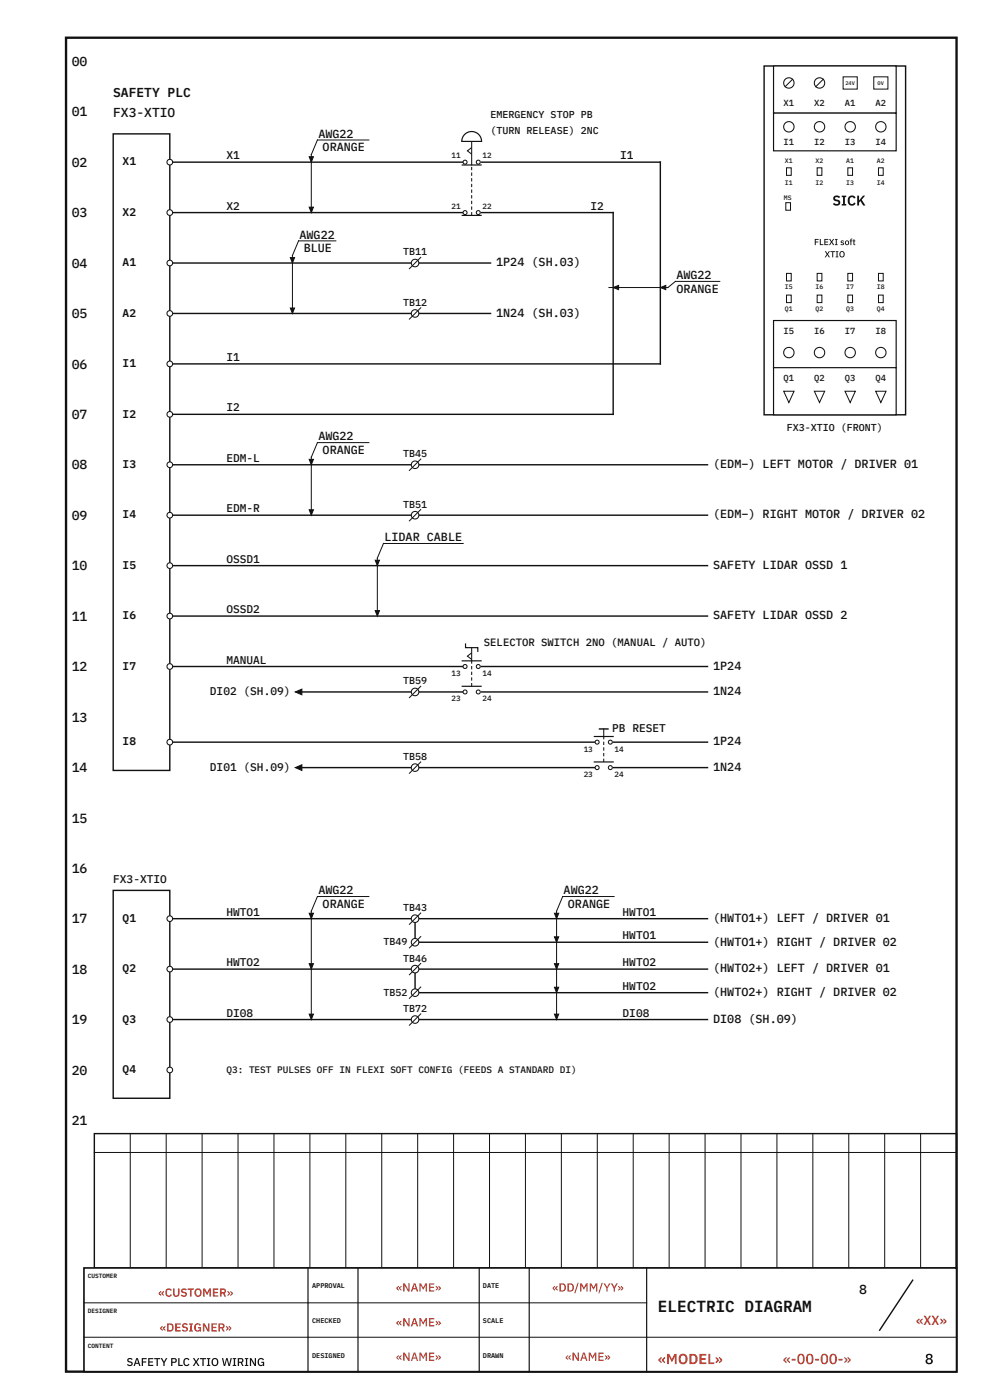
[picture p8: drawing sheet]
<svg xmlns="http://www.w3.org/2000/svg" width="210mm" height="297mm" viewBox="0 0 210 297" stroke-linecap="round" stroke-linejoin="round" font-family="sans-serif">
<path d="M14 8h188.8v283h-188.8z" fill="none" stroke="#111" stroke-width=".5"/>
<path d="M20 240.5h182.8v28.5h-182.8z" fill="none" stroke="#111" stroke-width=".3"/>
<g fill="none" stroke="#111" stroke-width=".21">
<path d="M20 244.5h182.8M27.6 240.5v28.5M35.2 240.5v28.5M42.8 240.5v28.5M50.5 240.5v28.5M58.1 240.5v28.5M65.7 240.5v28.5M73.3 240.5v28.5M80.9 240.5v28.5M88.5 240.5v28.5M96.2 240.5v28.5M103.8 240.5v28.5"/>
<path d="M111.4 240.5v28.5M119 240.5v28.5M126.6 240.5v28.5M134.2 240.5v28.5M141.9 240.5v28.5M149.5 240.5v28.5M157.1 240.5v28.5M164.7 240.5v28.5M172.3 240.5v28.5M179.9 240.5v28.5M187.6 240.5v28.5M195.2 240.5v28.5"/>
</g>
<path d="M17.8 269h185v22h-185z" fill="#fff"/>
<path d="M17.8 269h185v22h-185z" fill="none" stroke="#111" stroke-width=".35"/>
<path d="M65.3 269v22M75.9 269v22M101.6 269v22M112.2 269v22M137.1 269v22" fill="none" stroke="#111" stroke-width=".25"/>
<path d="M17.8 276.4h119.3M17.8 283.7h185" fill="none" stroke="#111" stroke-width=".21"/>
<path d="M193.5 271.6l-7 10.6" fill="none" stroke="#111" stroke-width=".3"/>
<path d="M24 28.4h12v135h-12z" fill="#fff"/>
<path d="M24 28.4h12v135h-12z" fill="none" stroke="#111" stroke-width=".3"/>
<path d="M24 188.9h12v44.1h-12z" fill="#fff"/>
<path d="M36 34.4h104v42.8h-104M36 45.1h94v42.8h-94M24 188.9h12v44.1h-12z" fill="none" stroke="#111" stroke-width=".3"/>
<g fill="#fff">
<path d="M98.1 33.9h3.8v1h-3.8z"/>
<circle cx="98.6" cy="34.4" r=".42"/>
</g>
<circle cx="98.6" cy="34.4" r=".42" fill="none" stroke="#111" stroke-width=".22"/>
<circle cx="101.4" cy="34.4" r=".42" fill="#fff"/>
<circle cx="101.4" cy="34.4" r=".42" fill="none" stroke="#111" stroke-width=".22"/>
<path d="M98 35h4" fill="none" stroke="#111" stroke-width=".25"/>
<g fill="#fff">
<path d="M98.1 44.6h3.8v1h-3.8z"/>
<circle cx="98.6" cy="45.1" r=".42"/>
</g>
<circle cx="98.6" cy="45.1" r=".42" fill="none" stroke="#111" stroke-width=".22"/>
<circle cx="101.4" cy="45.1" r=".42" fill="#fff"/>
<circle cx="101.4" cy="45.1" r=".42" fill="none" stroke="#111" stroke-width=".22"/>
<path d="M98 45.7h4" fill="none" stroke="#111" stroke-width=".25"/>
<path d="M99.9 45h.2v.7h-.2zM99.9 43.8h.2v.7h-.2zM99.9 42.6h.2v.7h-.2zM99.9 41.4h.2v.7h-.2zM99.9 40.2h.2v.7h-.2zM99.9 39h.2v.7h-.2zM99.9 37.8h.2v.7h-.2zM99.9 36.6h.2v.7h-.2zM99.9 35.4h.2v.7h-.2z" fill="#111"/>
<path d="M100 30v5" fill="none" stroke="#111" stroke-width=".22"/>
<path d="M100 31.3l-.9 .7 .9 .7" fill="none" stroke="#111" stroke-width=".21"/>
<path d="M98.5 28.5a2.1 2.1 0 0 1 2.3-.4 2.1 2.1 0 0 1 1.3 1.9h-4.2a2.1 2.1 0 0 1 .6-1.5z" fill="#fff"/>
<path d="M98.5 28.5a2.1 2.1 0 0 1 2.3-.4 2.1 2.1 0 0 1 1.3 1.9h-4.2a2.1 2.1 0 0 1 .6-1.5z" fill="none" stroke="#111" stroke-width=".25"/>
<path d="M66 32.8v11.4" fill="none" stroke="#111" stroke-width=".21"/>
<path d="M65.5 33.3h.9l-.4 1.1z" fill="#111"/>
<path d="M65.5 33.3h.9l-.4 1.1z" fill="none" stroke="#111" stroke-width=".21"/>
<path d="M65.5 44h.9l-.4 1.1z" fill="#111"/>
<path d="M78.2 29.7h-10.9l-1.3 3.1M65.5 44h.9l-.4 1.1zM129.1 61h12.5" fill="none" stroke="#111" stroke-width=".21"/>
<path d="M130 61l1.1-.4v.9z" fill="#111"/>
<path d="M130 61l1.1-.4v.9z" fill="none" stroke="#111" stroke-width=".21"/>
<path d="M140 61l1.1-.4v.9z" fill="#111"/>
<path d="M62 54.2v11.4M152.6 59.7h-9.4l-1.6 1.3M140 61l1.1-.4v.9z" fill="none" stroke="#111" stroke-width=".21"/>
<path d="M36 55.8h68M36 66.5h68M36 98.6h114M36 120h114M36 109.3h114M36 130.7h114" fill="none" stroke="#111" stroke-width=".3"/>
<path d="M61.5 54.7h.9l-.4 1.1z" fill="#111"/>
<path d="M61.5 54.7h.9l-.4 1.1z" fill="none" stroke="#111" stroke-width=".21"/>
<path d="M61.5 65.4h.9l-.4 1.1z" fill="#111"/>
<path d="M71.2 51.1h-7.9l-1.3 3.1M61.5 65.4h.9l-.4 1.1zM80 118.4v11.4" fill="none" stroke="#111" stroke-width=".21"/>
<path d="M79.5 118.8h.9l-.4 1.2z" fill="#111"/>
<path d="M79.5 118.8h.9l-.4 1.2z" fill="none" stroke="#111" stroke-width=".21"/>
<path d="M79.5 129.5h.9l-.4 1.2z" fill="#111"/>
<path d="M66 97v11.4M98.2 115.3h-16.9l-1.3 3.1M79.5 129.5h.9l-.4 1.2z" fill="none" stroke="#111" stroke-width=".21"/>
<path d="M65.5 97.5h.9l-.4 1.1z" fill="#111"/>
<path d="M65.5 97.5h.9l-.4 1.1z" fill="none" stroke="#111" stroke-width=".21"/>
<path d="M65.5 108.2h.9l-.4 1.1z" fill="#111"/>
<path d="M78.2 93.9h-10.9l-1.3 3.1M65.5 108.2h.9l-.4 1.1z" fill="none" stroke="#111" stroke-width=".21"/>
<circle cx="88" cy="55.8" r=".8" fill="#fff"/>
<circle cx="88" cy="55.8" r=".8" fill="none" stroke="#111" stroke-width=".22"/>
<path d="M89.2 54.6l-2.4 2.4" fill="none" stroke="#111" stroke-width=".21"/>
<circle cx="88" cy="66.5" r=".8" fill="#fff"/>
<circle cx="88" cy="66.5" r=".8" fill="none" stroke="#111" stroke-width=".22"/>
<path d="M89.2 65.3l-2.4 2.4" fill="none" stroke="#111" stroke-width=".21"/>
<circle cx="88" cy="98.6" r=".8" fill="#fff"/>
<circle cx="88" cy="98.6" r=".8" fill="none" stroke="#111" stroke-width=".22"/>
<path d="M89.2 97.4l-2.4 2.4" fill="none" stroke="#111" stroke-width=".21"/>
<circle cx="88" cy="109.3" r=".8" fill="#fff"/>
<circle cx="88" cy="109.3" r=".8" fill="none" stroke="#111" stroke-width=".22"/>
<path d="M89.2 108.1l-2.4 2.4" fill="none" stroke="#111" stroke-width=".21"/>
<path d="M36 141.4h114M64 146.8h86" fill="none" stroke="#111" stroke-width=".3"/>
<path d="M62.6 146.8l1.4-.6v1.2z" fill="#111"/>
<path d="M62.6 146.8l1.4-.6v1.2z" fill="none" stroke="#111" stroke-width=".21"/>
<g fill="#fff">
<path d="M98.1 140.9h3.8v1h-3.8z"/>
<circle cx="98.6" cy="141.4" r=".42"/>
</g>
<circle cx="98.6" cy="141.4" r=".42" fill="none" stroke="#111" stroke-width=".22"/>
<circle cx="101.4" cy="141.4" r=".42" fill="#fff"/>
<circle cx="101.4" cy="141.4" r=".42" fill="none" stroke="#111" stroke-width=".22"/>
<path d="M98 140.2h4" fill="none" stroke="#111" stroke-width=".25"/>
<g fill="#fff">
<path d="M98.1 146.3h3.8v1h-3.8z"/>
<circle cx="98.6" cy="146.8" r=".42"/>
</g>
<circle cx="98.6" cy="146.8" r=".42" fill="none" stroke="#111" stroke-width=".22"/>
<circle cx="101.4" cy="146.8" r=".42" fill="#fff"/>
<circle cx="101.4" cy="146.8" r=".42" fill="none" stroke="#111" stroke-width=".22"/>
<path d="M98 145.6h4" fill="none" stroke="#111" stroke-width=".25"/>
<path d="M99.9 144.9h.2v.7h-.2zM99.9 143.7h.2v.7h-.2zM99.9 142.5h.2v.7h-.2zM99.9 141.3h.2v.7h-.2zM99.9 140.2h.2v.6h-.2z" fill="#111"/>
<path d="M100 137.4v2.8" fill="none" stroke="#111" stroke-width=".22"/>
<path d="M100 138.5l-.9 .7 .9 .7" fill="none" stroke="#111" stroke-width=".21"/>
<path d="M98.7 136.5v.9h2.6v.9" fill="none" stroke="#111" stroke-width=".25"/>
<circle cx="88" cy="146.8" r=".8" fill="#fff"/>
<circle cx="88" cy="146.8" r=".8" fill="none" stroke="#111" stroke-width=".22"/>
<path d="M89.2 145.6l-2.4 2.4" fill="none" stroke="#111" stroke-width=".21"/>
<path d="M36 157.4h114M64 162.8h86" fill="none" stroke="#111" stroke-width=".3"/>
<path d="M62.6 162.8l1.4-.6v1.2z" fill="#111"/>
<path d="M62.6 162.8l1.4-.6v1.2z" fill="none" stroke="#111" stroke-width=".21"/>
<g fill="#fff">
<path d="M126.1 156.9h3.8v1h-3.8z"/>
<circle cx="126.6" cy="157.4" r=".42"/>
</g>
<circle cx="126.6" cy="157.4" r=".42" fill="none" stroke="#111" stroke-width=".22"/>
<circle cx="129.4" cy="157.4" r=".42" fill="#fff"/>
<circle cx="129.4" cy="157.4" r=".42" fill="none" stroke="#111" stroke-width=".22"/>
<path d="M126 156.2h4" fill="none" stroke="#111" stroke-width=".25"/>
<g fill="#fff">
<path d="M126.1 162.3h3.8v1h-3.8z"/>
<circle cx="126.6" cy="162.8" r=".42"/>
</g>
<circle cx="126.6" cy="162.8" r=".42" fill="none" stroke="#111" stroke-width=".22"/>
<circle cx="129.4" cy="162.8" r=".42" fill="#fff"/>
<circle cx="129.4" cy="162.8" r=".42" fill="none" stroke="#111" stroke-width=".22"/>
<path d="M126 161.6h4" fill="none" stroke="#111" stroke-width=".25"/>
<path d="M127.9 160.9h.2v.7h-.2zM127.9 159.7h.2v.7h-.2zM127.9 158.5h.2v.7h-.2zM127.9 157.3h.2v.7h-.2zM127.9 156.2h.2v.6h-.2z" fill="#111"/>
<path d="M128 154.6v1.6" fill="none" stroke="#111" stroke-width=".22"/>
<path d="M127.1 154.6h1.8" fill="none" stroke="#111" stroke-width=".3"/>
<circle cx="88" cy="162.8" r=".8" fill="#fff"/>
<circle cx="88" cy="162.8" r=".8" fill="none" stroke="#111" stroke-width=".22"/>
<path d="M89.2 161.6l-2.4 2.4M66 193.3v22.1" fill="none" stroke="#111" stroke-width=".21"/>
<path d="M65.5 193.7h.9l-.4 1.2z" fill="#111"/>
<path d="M65.5 193.7h.9l-.4 1.2z" fill="none" stroke="#111" stroke-width=".21"/>
<path d="M65.5 204.4h.9l-.4 1.2z" fill="#111"/>
<path d="M65.5 204.4h.9l-.4 1.2z" fill="none" stroke="#111" stroke-width=".21"/>
<path d="M65.5 215.1h.9l-.4 1.2z" fill="#111"/>
<path d="M78.2 190.2h-10.9l-1.3 3.1M118 193.3v22.1M65.5 215.1h.9l-.4 1.2z" fill="none" stroke="#111" stroke-width=".21"/>
<path d="M36 194.9h114M88 199.9h62M88 195.7v3.4M36 205.6h114M36 216.3h114M88 206.4v3.4M88 210.6h62" fill="none" stroke="#111" stroke-width=".3"/>
<path d="M117.5 193.7h.9l-.4 1.2z" fill="#111"/>
<path d="M117.5 193.7h.9l-.4 1.2z" fill="none" stroke="#111" stroke-width=".21"/>
<path d="M117.5 198.7h.9l-.4 1.2z" fill="#111"/>
<path d="M117.5 198.7h.9l-.4 1.2z" fill="none" stroke="#111" stroke-width=".21"/>
<path d="M117.5 204.4h.9l-.4 1.2z" fill="#111"/>
<path d="M117.5 204.4h.9l-.4 1.2z" fill="none" stroke="#111" stroke-width=".21"/>
<path d="M117.5 209.4h.9l-.4 1.2z" fill="#111"/>
<path d="M117.5 209.4h.9l-.4 1.2z" fill="none" stroke="#111" stroke-width=".21"/>
<path d="M117.5 215.1h.9l-.4 1.2z" fill="#111"/>
<path d="M130.2 190.2h-10.9l-1.3 3.1M117.5 215.1h.9l-.4 1.2z" fill="none" stroke="#111" stroke-width=".21"/>
<circle cx="88" cy="194.9" r=".8" fill="#fff"/>
<circle cx="88" cy="194.9" r=".8" fill="none" stroke="#111" stroke-width=".22"/>
<path d="M89.2 193.7l-2.4 2.4" fill="none" stroke="#111" stroke-width=".21"/>
<circle cx="88" cy="199.9" r=".8" fill="#fff"/>
<circle cx="88" cy="199.9" r=".8" fill="none" stroke="#111" stroke-width=".22"/>
<path d="M89.2 198.7l-2.4 2.4" fill="none" stroke="#111" stroke-width=".21"/>
<circle cx="88" cy="205.6" r=".8" fill="#fff"/>
<circle cx="88" cy="205.6" r=".8" fill="none" stroke="#111" stroke-width=".22"/>
<path d="M89.2 204.4l-2.4 2.4" fill="none" stroke="#111" stroke-width=".21"/>
<circle cx="88" cy="210.6" r=".8" fill="#fff"/>
<circle cx="88" cy="210.6" r=".8" fill="none" stroke="#111" stroke-width=".22"/>
<path d="M89.2 209.4l-2.4 2.4" fill="none" stroke="#111" stroke-width=".21"/>
<circle cx="88" cy="216.3" r=".8" fill="#fff"/>
<circle cx="88" cy="216.3" r=".8" fill="none" stroke="#111" stroke-width=".22"/>
<path d="M89.2 215.1l-2.4 2.4" fill="none" stroke="#111" stroke-width=".21"/>
<circle cx="36" cy="34.4" r=".6" fill="#fff"/>
<circle cx="36" cy="34.4" r=".6" fill="none" stroke="#111" stroke-width=".22"/>
<circle cx="36" cy="45.1" r=".6" fill="#fff"/>
<circle cx="36" cy="45.1" r=".6" fill="none" stroke="#111" stroke-width=".22"/>
<circle cx="36" cy="55.8" r=".6" fill="#fff"/>
<circle cx="36" cy="55.8" r=".6" fill="none" stroke="#111" stroke-width=".22"/>
<circle cx="36" cy="66.5" r=".6" fill="#fff"/>
<circle cx="36" cy="66.5" r=".6" fill="none" stroke="#111" stroke-width=".22"/>
<circle cx="36" cy="77.2" r=".6" fill="#fff"/>
<circle cx="36" cy="77.2" r=".6" fill="none" stroke="#111" stroke-width=".22"/>
<circle cx="36" cy="87.9" r=".6" fill="#fff"/>
<circle cx="36" cy="87.9" r=".6" fill="none" stroke="#111" stroke-width=".22"/>
<circle cx="36" cy="98.6" r=".6" fill="#fff"/>
<circle cx="36" cy="98.6" r=".6" fill="none" stroke="#111" stroke-width=".22"/>
<circle cx="36" cy="109.3" r=".6" fill="#fff"/>
<circle cx="36" cy="109.3" r=".6" fill="none" stroke="#111" stroke-width=".22"/>
<circle cx="36" cy="120" r=".6" fill="#fff"/>
<circle cx="36" cy="120" r=".6" fill="none" stroke="#111" stroke-width=".22"/>
<circle cx="36" cy="130.7" r=".6" fill="#fff"/>
<circle cx="36" cy="130.7" r=".6" fill="none" stroke="#111" stroke-width=".22"/>
<circle cx="36" cy="141.4" r=".6" fill="#fff"/>
<circle cx="36" cy="141.4" r=".6" fill="none" stroke="#111" stroke-width=".22"/>
<circle cx="36" cy="157.4" r=".6" fill="#fff"/>
<circle cx="36" cy="157.4" r=".6" fill="none" stroke="#111" stroke-width=".22"/>
<circle cx="36" cy="194.9" r=".6" fill="#fff"/>
<circle cx="36" cy="194.9" r=".6" fill="none" stroke="#111" stroke-width=".22"/>
<circle cx="36" cy="205.6" r=".6" fill="#fff"/>
<circle cx="36" cy="205.6" r=".6" fill="none" stroke="#111" stroke-width=".22"/>
<circle cx="36" cy="216.3" r=".6" fill="#fff"/>
<circle cx="36" cy="216.3" r=".6" fill="none" stroke="#111" stroke-width=".22"/>
<circle cx="36" cy="227" r=".6" fill="#fff"/>
<circle cx="36" cy="227" r=".6" fill="none" stroke="#111" stroke-width=".22"/>
<path d="M162 14h30v74h-30z" fill="#fff"/>
<path d="M162 14h30v74h-30z" fill="none" stroke="#111" stroke-width=".3"/>
<path d="M164 14h26v10h-26z" fill="#fff"/>
<path d="M164 14h26v10h-26z" fill="none" stroke="#111" stroke-width=".25"/>
<circle cx="167.2" cy="17.6" r="1.1" fill="#fff"/>
<circle cx="167.2" cy="17.6" r="1.1" fill="none" stroke="#111" stroke-width=".22"/>
<path d="M168 16.8l-1.6 1.6" fill="none" stroke="#111" stroke-width=".21"/>
<circle cx="173.7" cy="17.6" r="1.1" fill="#fff"/>
<circle cx="173.7" cy="17.6" r="1.1" fill="none" stroke="#111" stroke-width=".22"/>
<path d="M174.5 16.8l-1.6 1.6" fill="none" stroke="#111" stroke-width=".21"/>
<path d="M178.7 16.3h3v2.6h-3z" fill="#fff"/>
<path d="M178.7 16.3h3v2.6h-3z" fill="none" stroke="#111" stroke-width=".21"/>
<path d="M185.2 16.3h3v2.6h-3z" fill="#fff"/>
<path d="M185.2 16.3h3v2.6h-3z" fill="none" stroke="#111" stroke-width=".21"/>
<path d="M164 24h26v8h-26z" fill="#fff"/>
<path d="M164 24h26v8h-26z" fill="none" stroke="#111" stroke-width=".25"/>
<circle cx="167.2" cy="26.9" r="1.1" fill="#fff"/>
<circle cx="167.2" cy="26.9" r="1.1" fill="none" stroke="#111" stroke-width=".22"/>
<circle cx="173.7" cy="26.9" r="1.1" fill="#fff"/>
<circle cx="173.7" cy="26.9" r="1.1" fill="none" stroke="#111" stroke-width=".22"/>
<circle cx="180.2" cy="26.9" r="1.1" fill="#fff"/>
<circle cx="180.2" cy="26.9" r="1.1" fill="none" stroke="#111" stroke-width=".22"/>
<circle cx="186.7" cy="26.9" r="1.1" fill="#fff"/>
<circle cx="186.7" cy="26.9" r="1.1" fill="none" stroke="#111" stroke-width=".22"/>
<path d="M166.7 35.6h1v1.6h-1z" fill="#fff"/>
<path d="M166.7 35.6h1v1.6h-1z" fill="none" stroke="#111" stroke-width=".21"/>
<path d="M173.2 35.6h1v1.6h-1z" fill="#fff"/>
<path d="M173.2 35.6h1v1.6h-1z" fill="none" stroke="#111" stroke-width=".21"/>
<path d="M179.7 35.6h1v1.6h-1z" fill="#fff"/>
<path d="M179.7 35.6h1v1.6h-1z" fill="none" stroke="#111" stroke-width=".21"/>
<path d="M186.2 35.6h1v1.6h-1z" fill="#fff"/>
<path d="M186.2 35.6h1v1.6h-1z" fill="none" stroke="#111" stroke-width=".21"/>
<path d="M166.6 43h1v1.6h-1z" fill="#fff"/>
<path d="M166.6 43h1v1.6h-1z" fill="none" stroke="#111" stroke-width=".21"/>
<path d="M166.7 58h1v1.6h-1z" fill="#fff"/>
<path d="M166.7 58h1v1.6h-1z" fill="none" stroke="#111" stroke-width=".21"/>
<path d="M173.2 58h1v1.6h-1z" fill="#fff"/>
<path d="M173.2 58h1v1.6h-1z" fill="none" stroke="#111" stroke-width=".21"/>
<path d="M179.7 58h1v1.6h-1z" fill="#fff"/>
<path d="M179.7 58h1v1.6h-1z" fill="none" stroke="#111" stroke-width=".21"/>
<path d="M186.2 58h1v1.6h-1z" fill="#fff"/>
<path d="M186.2 58h1v1.6h-1z" fill="none" stroke="#111" stroke-width=".21"/>
<path d="M166.7 62.6h1v1.6h-1z" fill="#fff"/>
<path d="M166.7 62.6h1v1.6h-1z" fill="none" stroke="#111" stroke-width=".21"/>
<path d="M173.2 62.6h1v1.6h-1z" fill="#fff"/>
<path d="M173.2 62.6h1v1.6h-1z" fill="none" stroke="#111" stroke-width=".21"/>
<path d="M179.7 62.6h1v1.6h-1z" fill="#fff"/>
<path d="M179.7 62.6h1v1.6h-1z" fill="none" stroke="#111" stroke-width=".21"/>
<path d="M186.2 62.6h1v1.6h-1z" fill="#fff"/>
<path d="M186.2 62.6h1v1.6h-1z" fill="none" stroke="#111" stroke-width=".21"/>
<path d="M164 68h26v10h-26z" fill="#fff"/>
<path d="M164 68h26v10h-26z" fill="none" stroke="#111" stroke-width=".25"/>
<circle cx="167.2" cy="74.8" r="1.1" fill="#fff"/>
<circle cx="167.2" cy="74.8" r="1.1" fill="none" stroke="#111" stroke-width=".22"/>
<circle cx="173.7" cy="74.8" r="1.1" fill="#fff"/>
<circle cx="173.7" cy="74.8" r="1.1" fill="none" stroke="#111" stroke-width=".22"/>
<circle cx="180.2" cy="74.8" r="1.1" fill="#fff"/>
<circle cx="180.2" cy="74.8" r="1.1" fill="none" stroke="#111" stroke-width=".22"/>
<circle cx="186.7" cy="74.8" r="1.1" fill="#fff"/>
<circle cx="186.7" cy="74.8" r="1.1" fill="none" stroke="#111" stroke-width=".22"/>
<path d="M164 78h26v10h-26z" fill="#fff"/>
<path d="M164 78h26v10h-26z" fill="none" stroke="#111" stroke-width=".25"/>
<path d="M166.1 83h2.2l-1.1 2.4zM172.6 83h2.2l-1.1 2.4zM179.1 83h2.2l-1.1 2.4zM185.6 83h2.2l-1.1 2.4z" fill="none" stroke="#111" stroke-width=".21"/>
<text font-size="3.4" fill="#111" x="139.5" y="278.3">ELECTRIC DIAGRAM</text>
<g font-size="3.1" fill="#c0392b">
<text x="139.5" y="289.4">«MODEL»</text>
<text x="166" y="289.4">«-00-00-»</text>
</g>
<text font-size="3.1" fill="#111" x="196.1" y="289.4">8</text>
<text font-size="3" fill="#111" x="176.5" y="43.6">SICK</text>
<g font-size="2.8" fill="#111">
<text x="15.2" y="14">00</text>
<text x="15.2" y="24.7">01</text>
<text x="15.2" y="35.4">02</text>
<text x="15.2" y="46.1">03</text>
<text x="15.2" y="56.8">04</text>
<text x="15.2" y="67.5">05</text>
<text x="15.2" y="78.2">06</text>
<text x="15.2" y="88.9">07</text>
<text x="15.2" y="99.6">08</text>
<text x="15.2" y="110.3">09</text>
<text x="15.2" y="121">10</text>
<text x="15.2" y="131.7">11</text>
<text x="15.2" y="142.4">12</text>
<text x="15.2" y="153.1">13</text>
<text x="15.2" y="163.8">14</text>
<text x="15.2" y="174.5">15</text>
<text x="15.2" y="185.2">16</text>
<text x="15.2" y="195.9">17</text>
<text x="15.2" y="206.6">18</text>
<text x="15.2" y="217.3">19</text>
<text x="15.2" y="228">20</text>
<text x="15.2" y="238.7">21</text>
<text x="182.2" y="274.6">8</text>
</g>
<text font-size="2.8" fill="#c0392b" x="194.1" y="281">«XX»</text>
<g font-size="2.7" fill="#111">
<text x="24" y="20.5">SAFETY PLC</text>
<text x="24" y="24.8">FX3-XTIO</text>
</g>
<g font-size="2.5" fill="#111">
<text x="67.5" y="29.2">AWG22</text>
<text x="68.4" y="32.1">ORANGE</text>
<text x="63.5" y="50.6">AWG22</text>
<text x="64.4" y="53.5">BLUE</text>
<text x="105.2" y="56.5">1P24 (SH.03)</text>
<text x="143.4" y="59.2">AWG22</text>
<text x="143.4" y="62.2">ORANGE</text>
<text x="105.2" y="67.2">1N24 (SH.03)</text>
<text x="67.5" y="93.4">AWG22</text>
<text x="68.4" y="96.3">ORANGE</text>
<text x="151.2" y="99.3">(EDM−) LEFT MOTOR / DRIVER 01</text>
<text x="151.2" y="110">(EDM−) RIGHT MOTOR / DRIVER 02</text>
<text x="81.5" y="114.8">LIDAR CABLE</text>
<text x="151.2" y="120.7">SAFETY LIDAR OSSD 1</text>
<text x="151.2" y="131.4">SAFETY LIDAR OSSD 2</text>
<text x="151.2" y="142.1">1P24</text>
<text x="151.2" y="147.5">1N24</text>
<text x="151.2" y="158.1">1P24</text>
<text x="151.2" y="163.5">1N24</text>
<text x="67.5" y="189.7">AWG22</text>
<text x="119.5" y="189.7">AWG22</text>
<text x="68.4" y="192.6">ORANGE</text>
<text x="120.4" y="192.6">ORANGE</text>
<text x="151.2" y="195.6">(HWTO1+) LEFT / DRIVER 01</text>
<text x="151.2" y="200.6">(HWTO1+) RIGHT / DRIVER 02</text>
<text x="151.2" y="206.3">(HWTO2+) LEFT / DRIVER 01</text>
<text x="151.2" y="211.3">(HWTO2+) RIGHT / DRIVER 02</text>
<text x="151.2" y="217">DI08 (SH.09)</text>
</g>
<g font-size="2.5" fill="#c0392b">
<text x="33.6" y="275.1">«CUSTOMER»</text>
<text x="83.9" y="274">«NAME»</text>
<text x="117.1" y="274">«DD/MM/YY»</text>
<text x="83.9" y="281.4">«NAME»</text>
<text x="33.9" y="282.5">«DESIGNER»</text>
<text x="83.9" y="288.7">«NAME»</text>
<text x="119.8" y="288.7">«NAME»</text>
</g>
<g font-size="2.4" fill="#111">
<text x="26" y="35.1">X1</text>
<text x="48" y="33.8">X1</text>
<text x="131.5" y="33.8">I1</text>
<text x="26" y="45.8">X2</text>
<text x="48" y="44.5">X2</text>
<text x="125.2" y="44.5">I2</text>
<text x="26" y="56.5">A1</text>
<text x="26" y="67.2">A2</text>
<text x="26" y="77.9">I1</text>
<text x="48" y="76.6">I1</text>
<text x="26" y="88.6">I2</text>
<text x="48" y="87.3">I2</text>
<text x="26" y="99.3">I3</text>
<text x="48" y="98">EDM-L</text>
<text x="26" y="110">I4</text>
<text x="48" y="108.7">EDM-R</text>
<text x="48" y="119.4">OSSD1</text>
<text x="26" y="120.7">I5</text>
<text x="26" y="131.4">I6</text>
<text x="48" y="130.1">OSSD2</text>
<text x="26" y="142.1">I7</text>
<text x="48" y="140.8">MANUAL</text>
<text x="44.5" y="147.5">DI02 (SH.09)</text>
<text x="129.8" y="155.3">PB RESET</text>
<text x="26" y="158.1">I8</text>
<text x="44.5" y="163.5">DI01 (SH.09)</text>
<text x="24" y="187.3">FX3-XTIO</text>
<text x="26" y="195.6">Q1</text>
<text x="48" y="194.3">HWTO1</text>
<text x="132" y="194.3">HWTO1</text>
<text x="132" y="199.3">HWTO1</text>
<text x="26" y="206.3">Q2</text>
<text x="48" y="205">HWTO2</text>
<text x="132" y="205">HWTO2</text>
<text x="132" y="210">HWTO2</text>
<text x="48" y="215.7">DI08</text>
<text x="132" y="215.7">DI08</text>
<text x="26" y="217">Q3</text>
<text x="26" y="227.7">Q4</text>
<text x="26.8" y="289.8">SAFETY PLC XTIO WIRING</text>
</g>
<text font-size="2.2" fill="#111" x="102.6" y="137.1">SELECTOR SWITCH 2NO (MANUAL / AUTO)</text>
<g font-size="2.1" fill="#111">
<text x="104" y="25">EMERGENCY STOP PB</text>
<text x="104" y="28.4">(TURN RELEASE) 2NC</text>
<text x="85.4" y="54.2">TB11</text>
<text x="85.4" y="64.9">TB12</text>
<text x="166.8" y="91.5">FX3-XTIO (FRONT)</text>
<text x="85.4" y="97">TB45</text>
<text x="85.4" y="107.7">TB51</text>
<text x="85.4" y="145.2">TB59</text>
<text x="85.4" y="161.2">TB58</text>
<text x="85.4" y="193.3">TB43</text>
<text x="81.3" y="200.5">TB49</text>
<text x="85.4" y="204">TB46</text>
<text x="81.3" y="211.2">TB52</text>
<text x="85.4" y="214.7">TB72</text>
</g>
<text font-size="2" fill="#111" x="48" y="227.7">Q3: TEST PULSES OFF IN FLEXI SOFT CONFIG (FEEDS A STANDARD DI)</text>
<g font-size="1.9" fill="#111">
<text x="166.1" y="22.4">X1</text>
<text x="172.6" y="22.4">X2</text>
<text x="179.1" y="22.4">A1</text>
<text x="185.6" y="22.4">A2</text>
<text x="166.1" y="30.8">I1</text>
<text x="172.6" y="30.8">I2</text>
<text x="179.1" y="30.8">I3</text>
<text x="185.6" y="30.8">I4</text>
<text x="172.6" y="52">FLEXI soft</text>
<text x="174.8" y="54.6">XTIO</text>
<text x="166.1" y="70.9">I5</text>
<text x="172.6" y="70.9">I6</text>
<text x="179.1" y="70.9">I7</text>
<text x="185.6" y="70.9">I8</text>
<text x="166.1" y="80.9">Q1</text>
<text x="172.6" y="80.9">Q2</text>
<text x="179.1" y="80.9">Q3</text>
<text x="185.6" y="80.9">Q4</text>
</g>
<g font-size="1.6" fill="#111">
<text x="95.7" y="33.6">11</text>
<text x="102.3" y="33.6">12</text>
<text x="95.7" y="44.3">21</text>
<text x="102.3" y="44.3">22</text>
<text x="95.7" y="143.4">13</text>
<text x="102.3" y="143.4">14</text>
<text x="95.7" y="148.8">23</text>
<text x="102.3" y="148.8">24</text>
<text x="123.7" y="159.4">13</text>
<text x="130.3" y="159.4">14</text>
<text x="123.7" y="164.8">23</text>
<text x="130.3" y="164.8">24</text>
</g>
<g font-size="1.4" fill="#111">
<text x="166.4" y="34.6">X1</text>
<text x="172.9" y="34.6">X2</text>
<text x="179.4" y="34.6">A1</text>
<text x="185.9" y="34.6">A2</text>
<text x="166.4" y="39.3">I1</text>
<text x="172.9" y="39.3">I2</text>
<text x="179.4" y="39.3">I3</text>
<text x="185.9" y="39.3">I4</text>
<text x="166.2" y="42.4">MS</text>
<text x="166.4" y="61.3">I5</text>
<text x="166.4" y="65.9">Q1</text>
<text x="172.9" y="61.3">I6</text>
<text x="172.9" y="65.9">Q2</text>
<text x="179.4" y="61.3">I7</text>
<text x="179.4" y="65.9">Q3</text>
<text x="185.9" y="61.3">I8</text>
<text x="185.9" y="65.9">Q4</text>
<text x="66.2" y="273.3">APPROVAL</text>
<text x="102.4" y="273.3">DATE</text>
<text x="66.2" y="280.7">CHECKED</text>
<text x="102.4" y="280.7">SCALE</text>
<text x="66.2" y="288">DESIGNED</text>
<text x="102.4" y="288">DRAWN</text>
</g>
<g font-size="1.3" fill="#111">
<text x="18.6" y="271.2">CUSTOMER</text>
<text x="18.6" y="278.6">DESIGNER</text>
<text x="18.6" y="285.9">CONTENT</text>
</g>
<g font-size="1.1" fill="#111">
<text x="179.2" y="18.1">24V</text>
<text x="186.1" y="18.1">0V</text>
</g>
</svg>
